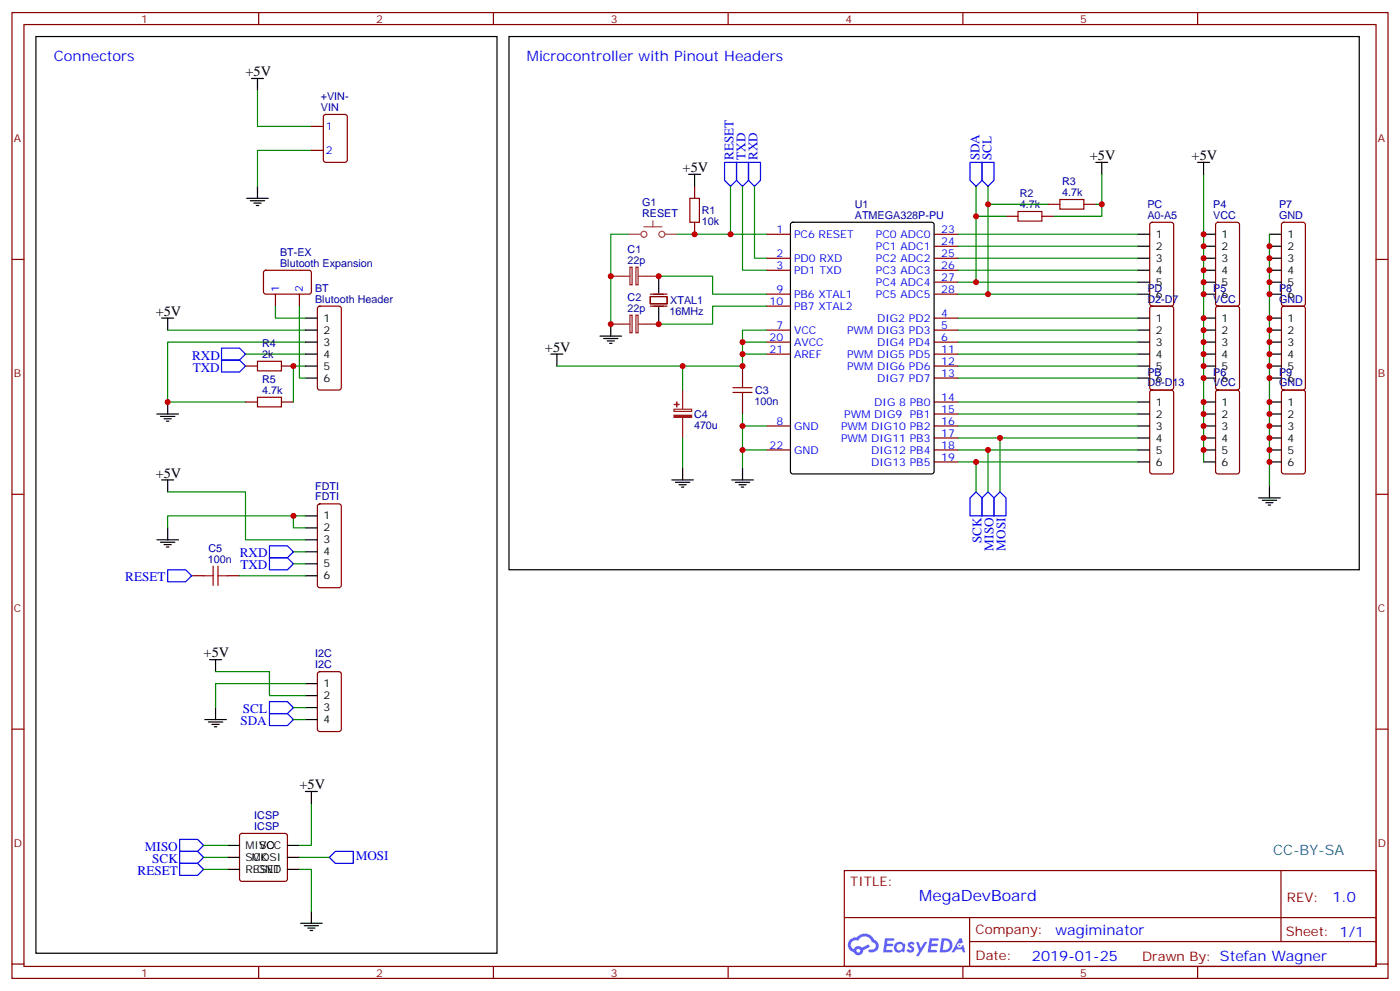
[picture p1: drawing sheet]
<svg xmlns="http://www.w3.org/2000/svg" width="412mm" height="292mm" viewBox="0 0 412 292" stroke-linecap="round" stroke-linejoin="round" font-family="sans-serif">
<g fill="none" stroke="#870000" stroke-width=".35">
<path d="M3.5 3.7h405.4v284.3h-405.4zM7.1 7.2h398.2v277.3h-398.2zM76.2 3.7v3.5M145.3 3.7v3.5M214.5 3.7v3.5M283.6 3.7v3.5M352.8 3.7v3.5M3.5 76.4h3.6M405.3 76.4h3.6M3.5 145.5h3.6M405.3 145.5h3.6M3.5 214.7h3.6"/>
<path d="M405.3 214.7h3.6M248.7 256.3h156.6v28.2h-156.6zM377.3 256.3v20.9M248.7 270.1h156.5M285.6 277.2h119.6M285.6 270.1v14.2M3.5 283.8h3.6M76.2 284.5v3.5M145.3 284.5v3.5M214.5 284.5v3.5M283.6 284.5v3.5M352.8 284.5v3.5"/>
<path d="M405.3 283.8h3.6"/>
</g>
<g fill="#5487ff">
<path d="M267.7 277.5a1.22 1.22 0 0 1 1.7 .2l-.4 .6a.47 .47 0 0 0-.3-.4 .47 .47 0 0 0-.5 .2l.1 .2a1.14 1.14 0 0 1 .8 1.8 1.14 1.14 0 0 1-1.9 0l-.2-.2 .5-.6 .7 .5a.29 .29 0 0 0 .3-.3 .29 .29 0 0 0-.2-.3 1.04 1.04 0 0 1-.6-1.7z"/>
<path d="M260.7 276.2h2.4l.3 .2-.2 .5-1.8 .1-.1 .8h1.5l.3 .4-.3 .4h-1.6l-.2 1.1h1.7l.2 .3-.2 .3-2.6 .1z"/>
<path d="M273.8 276.2h2.4l.3 .2-.1 .5-1.8 .1-.2 .8h1.6l.3 .4-.4 .4-1.6-.1-.1 1.1 1.7 .1 .2 .3-.2 .3-2.6 .1z"/>
<path d="M282.6 276.2h.7l.3 1.3-.6 .3a.69 .69 0 0 0-1 .3 .69 .69 0 0 0 .4 .9 .69 .69 0 0 0 .9-.6l.5-.2 .6 2.2h-.8l-.2-.9h-1.8l-.5 .9h-.8z"/>
<path d="M269.8 277.3h.8l.6 1.8 1.1-1.8h.9l-2.6 4.2h-.8l.9-1.5z"/>
<path d="M277.4 276.2l-.6 4.2h1.3a2.11 2.11 0 0 0 2.5-2.1 2.11 2.11 0 0 0-2.5-2.1zM278.1 277a1.39 1.39 0 0 1 1.7 1.4 1.39 1.39 0 0 1-1.8 1.2h-.3z"/>
<path d="M263.7 277.8a1.54 1.54 0 0 0-.1 2.2 1.54 1.54 0 0 0 2.2 .1l.6 .3 .3-2.3-.2-.3h-.4a1.49 1.49 0 0 0-2.4 0zM264 278.8a.94 .94 0 0 1 1.8 0 .94 .94 0 0 1-1.8 0z"/>
<path d="M250.4 276.6a2.18 2.18 0 0 0 1.1 3.7 1.44 1.44 0 0 0 1.6 .9 1.44 1.44 0 0 0 1.2-1.4l2-1.1-.5-.7-1.9 1a1.47 1.47 0 0 0-2.4 .4 1.39 1.39 0 0 1-.7-1.9 1.39 1.39 0 0 1 2-.5 2.12 2.12 0 0 1 2.2-1.3 2.12 2.12 0 0 1 1.9 1.7 1.14 1.14 0 0 1 1.1 1.4 1.14 1.14 0 0 1-1.7 .7 .43 .43 0 0 0-.5 .4 .43 .43 0 0 0 .4 .5 1.98 1.98 0 0 0 2.5-1.2 1.98 1.98 0 0 0-1.2-2.6 3.1 3.1 0 0 0-5.3-.6l-.9 .1zM252.3 279.9a.55 .55 0 0 1 1.1 0 .55 .55 0 0 1-1.1 0z"/>
<circle cx="282.6" cy="278.3" r=".26"/>
</g>
<g fill="none" stroke="#000" stroke-width=".35">
<path d="M10.6 10.8h135.8v269.8h-135.8zM149.9 10.8h250.5v156.9h-250.5zM74.1 23.1h3.5M75.8 23.1v3.5M72.7 58.4h6.3M73.7 59.1h4.3M74.8 59.8h2.1M75.8 54.9v3.5M202.8 51.3h3.6M204.6 51.3v3.6M322.8 47.8h3.5M324.6 47.8v3.5"/>
<path d="M352.8 47.8h3.5M354.5 47.8v3.5M75.5 60.5h.7M233.1 65.6l.4-.2h41l.6 .5 .1 72.9-.5 .7h-41.2l-.6-.4-.1-73zM335.1 69h3.6M335.1 72.5h3.6M335.1 76h3.6M335.1 79.6h3.6M354.5 69h3.6M354.5 72.5h3.6M354.5 76h3.6M354.5 79.6h3.6"/>
<path d="M373.9 69h3.6M373.9 72.5h3.6M373.9 76h3.6M373.9 79.6h3.6M47.6 93.7h3.6M49.4 93.7v3.5M90 93.7h3.5M90 97.2h3.5M176.7 99h6.4M177.8 99.7h4.2M179.9 95.4v3.6M194 81.3v5"/>
<path d="M194 90.5v4.9M335.1 83.1h3.6M335.1 86.6h3.6M335.1 93.7h3.6M335.1 97.2h3.6M354.5 83.1h3.6M354.5 86.6h3.6M354.5 93.7h3.6M354.5 97.2h3.6M373.9 83.1h3.6M373.9 86.6h3.6M373.9 93.7h3.6"/>
<path d="M373.9 97.2h3.6M49.4 118.4v3.5M90 104.2h3.5M90 100.7h3.5M90 107.8h3.5M90 111.3h3.5M162.3 104.2h3.5M164 104.2v3.6M178.9 100.4h2.1M179.6 101.1h.7M335.1 104.2h3.6M335.1 100.7h3.6"/>
<path d="M335.1 107.8h3.6M335.1 111.3h3.6M335.1 118.4h3.6M354.5 104.2h3.6M354.5 100.7h3.6M354.5 107.8h3.6M354.5 111.3h3.6M354.5 118.4h3.6M373.9 104.2h3.6M373.9 100.7h3.6M373.9 107.8h3.6M373.9 111.3h3.6"/>
<path d="M373.9 118.4h3.6M46.2 121.9h6.4M47.3 122.6h4.2M48.3 123.3h2.1M49 124h.7M201.1 137.8v3.5M218.7 137.8v3.5M335.1 121.9h3.6M335.1 125.4h3.6M335.1 128.9h3.6M335.1 132.5h3.6M335.1 136h3.6"/>
<path d="M354.5 121.9h3.6M354.5 125.4h3.6M354.5 128.9h3.6M354.5 132.5h3.6M354.5 136h3.6M373.9 121.9h3.6M373.9 125.4h3.6M373.9 128.9h3.6M373.9 132.5h3.6M373.9 136h3.6M46.2 158.9h6.4M47.3 159.6h4.2"/>
<path d="M47.6 141.3h3.6M49.4 141.3v3.5M49.4 155.4v3.5M90 151.9h3.5M90 155.4h3.5M90 158.9h3.5M197.9 141.3h6.4M199 142h4.2M200 142.7h2.1M200.7 143.4h.7M215.5 141.3h6.4M216.6 142h4.2"/>
<path d="M217.7 142.7h2.1M218.4 143.4h.7M370.8 146.6h6.3M371.8 147.3h4.3M372.9 148h2.1M373.6 148.7h.7M373.9 143.1v3.5M48.3 160.3h2.1M49 161h.7M90 162.5h3.5M90 166h3.5M90 169.5h3.5"/>
<path d="M61.7 194.2h3.6M63.5 194.2v3.5M60.3 211.8h6.4M61.4 212.5h4.2M62.4 213.3h2.2M63.1 214h.8M63.5 208.3v3.5M90 201.3h3.5M90 204.8h3.5M90 208.3h3.5M90 211.8h3.5M90 233h3.5"/>
<path d="M91.7 233v3.5M67 248.9h3.6M67 252.4h3.6M67 255.9h3.6M84.7 248.9h3.5M84.7 252.4h3.5M84.7 255.9h3.5M88.5 271.8h6.4M89.6 272.5h4.2M90.7 273.2h2.1M91.4 273.9h.7M91.7 268.3v3.5"/>
</g>
<g fill="none" stroke="#870000" stroke-width=".35">
<path d="M91.7 37.2h3.5M95.5 33.9l.5-.2h5.6l.7 .4v13l-.5 .6-5.8 .1-.7-.5-.1-12.9zM91.7 44.3h3.5M204.6 54.9v3.5M77.8 79.8l.5-.2h13l.4 .7v5.9l-.7 .4-13-.1-.4-.6v-5.6zM204.6 65.4v3.6M225.8 69h7M225.8 76h7M225.8 79.6h7M275.2 69h7M275.2 76h7M275.2 79.6h7"/>
<path d="M275.2 72.5h7M296.3 63.7h3.6M306.9 63.7h3.5M308.7 60.1h3.5M319.3 60.1h3.5M338.9 65.6l.5-.2h5.6l.7 .5v23.5l-.4 .7h-5.9l-.7-.4v-23.6zM358.3 65.6l.5-.2h5.6l.7 .5v23.5l-.4 .7h-5.9l-.7-.4v-23.6zM377.7 65.6l.5-.2h5.6l.7 .5v23.5l-.4 .7h-5.9l-.7-.4v-23.6zM81.1 86.6v3.5M88.2 86.6v3.5M93.7 90.3l.5-.2h5.6l.7 .5v23.5l-.4 .7h-5.9l-.7-.4v-23.6zM191.6 87.3h4.9v2.1h-4.9z"/>
<path d="M191.6 86.6h4.9M191.6 90.1h4.9M225.8 97.2h7M225.8 86.6h7M225.8 90.1h7M275.2 93.7h7M275.2 97.2h7M275.2 86.6h7M275.2 83.1h7M338.9 90.3l.5-.2h5.6l.7 .5v23.5l-.4 .7h-5.9l-.7-.4v-23.6zM358.3 90.3l.5-.2h5.6l.7 .5v23.5l-.4 .7h-5.9l-.7-.4v-23.6zM377.7 90.3l.5-.2h5.6l.7 .5v23.5l-.4 .7h-5.9l-.7-.4v-23.6z"/>
<path d="M72.3 107.8h3.5M72.3 118.4h3.5M82.9 107.8h3.5M82.9 118.4h3.5M218.7 107.8v3.5M218.7 118.4v3.5M225.8 100.7h7M225.8 104.2h7M275.2 100.7h7M275.2 104.2h7M275.2 107.8h7M275.2 111.3h7"/>
<path d="M275.2 118.4h7M338.9 115l.5-.2h5.6l.7 .5v23.5l-.4 .7h-5.9l-.7-.4v-23.6zM358.3 115l.5-.2h5.6l.7 .5v23.5l-.4 .7h-5.9l-.7-.4v-23.6zM377.7 115l.5-.2h5.6l.7 .5v23.5l-.4 .7h-5.9l-.7-.4v-23.6zM225.8 125.4h7M225.8 132.5h7M275.2 125.4h7M275.2 121.9h7M275.2 128.9h7M275.2 132.5h7M275.2 136h7M93.7 148.5l.5-.2h5.6l.7 .5v23.5l-.4 .7h-5.9l-.7-.4v-23.6z"/>
<path d="M56.4 169.5h3.6M67 169.5h3.6M93.7 197.9l.5-.2h5.6l.7 .5v16.5l-.4 .6-5.9 .1-.7-.5v-16.5zM70.8 245.6l.5-.2h12.7l.5 .2 .2 .5v12.7l-.3 .5-.4 .2h-12.7l-.5-.3-.2-.4v-12.7z"/>
</g>
<g fill="none" stroke="#008700" stroke-width=".35">
<path d="M75.8 26.6v10.6h15.9M91.7 44.3h-15.9v10.6M215.2 54.9v14.1M218.7 54.9v24.7h7.1M222.2 54.9v21.1h3.6M287.5 54.9v28.2M291 54.9v31.7M324.6 51.3v12.4h-14.2M354.5 51.3v84.7M185.2 69h-5.3v26.4M199.3 69h26.5M282.2 69h52.9"/>
<path d="M282.2 72.5h52.9M282.2 76h52.9M282.2 79.6h52.9M287.5 63.7h8.8M291 60.1h17.7M322.8 60.1h1.8M373.9 69v74.1M49.4 97.2h40.6M81.1 90.1v3.6h8.9M88.2 90.1v21.2h1.8M194 81.3h15.9v5.3h15.9M225.8 90.1h-15.9v5.3h-15.9"/>
<path d="M225.8 97.2h-7.1v10.6h-54.7M282.2 83.1h52.9M282.2 86.6h52.9M282.2 93.7h52.9M282.2 97.2h52.9M72.3 104.2h17.7M90 100.7h-40.6v17.7h22.9M90 107.8h-3.6v10.6M201.1 107.8v7M218.7 100.7h7.1M218.7 104.2h7.1M282.2 100.7h52.9"/>
<path d="M282.2 104.2h52.9M282.2 107.8h52.9M282.2 111.3h52.9M282.2 118.4h52.9M201.1 128.9v8.9M218.7 125.4h7.1M218.7 132.5h7.1M218.7 121.9v15.9M282.2 121.9h52.9M282.2 125.4h52.9M282.2 128.9h52.9M282.2 132.5h52.9"/>
<path d="M282.2 136h52.9M287.5 136v8.8M291 132.5v12.3M294.6 128.9v15.9M49.4 144.8h22.9v14.1h17.7M86.4 151.9v3.5h3.6M90 151.9h-40.6v3.5M70.6 169.5h19.4M86.4 162.5h3.6M86.4 166h3.6M63.5 197.7h15.9v7.1h10.6M86.4 208.3h3.6"/>
<path d="M86.4 211.8h3.6M90 201.3h-26.5v7M91.7 236.5v12.4h-3.5M60 255.9h7M60 252.4h7M60 248.9h7M88.2 255.9h3.5v12.4M88.2 252.4h8.8"/>
</g>
<path d="M185.6 78.7h.6v5.2h-.6zM187.3 78.7h.7v5.2h-.7zM179.9 81.3h5.7M179.9 95.4h5.7M185.6 92.8h.6v5.2h-.6zM187.3 92.8h.7v5.2h-.7zM188 81.3h6M188 95.4h6M201.1 114.8v5.7M198.5 120.5h5.2v.6h-5.2zM201.1 122.9v6" fill="none" stroke="#8c2424" stroke-width=".35"/>
<g fill="none" stroke="#a10000" stroke-width=".35">
<path d="M203.2 58.4h2.8v7h-2.8zM312.2 58.7h7.1v2.9h-7.1zM299.9 62.3h7v2.8h-7zM75.8 106.4h7.1v2.8h-7.1zM75.8 116.9h7.1v2.9h-7.1zM215.9 115.5h5.6M215.9 114.1h5.6M218.7 111.3v2.8M218.7 115.5v2.9M60 169.5h2.8M62.8 166.7v5.6M64.2 166.7v5.6"/>
<path d="M64.2 169.5h2.8"/>
</g>
<path d="M185.2 69h3.5M189.5 69.8a.88 .88 0 0 1-.5-1.4 .88 .88 0 0 1 1.5 .2 .88 .88 0 0 1-.8 1.2M189.7 66.8h5.3M192.3 65v1.8M194.8 69.8a.88 .88 0 0 1-.5-1.4 .88 .88 0 0 1 1.5 .2 .88 .88 0 0 1-.8 1.2M195.8 69h3.5" fill="none" stroke="#a64a4a" stroke-width=".35"/>
<g fill="#8c2424" stroke="#8c2424" stroke-width=".35">
<path d="M198.5 122.2h5.2v.7h-5.2z"/>
<path d="M198.6 119.1h1.4z"/>
<path d="M199.3 118.4l.1 1.4z"/>
</g>
<g fill="none" stroke="#00f" stroke-width=".35">
<path d="M213.4 47.8h3.6v5.3l-1.8 1.8-1.8-1.8zM217 47.8h3.5v5.3l-1.8 1.8-1.7-1.8zM220.5 47.8h3.5v5.3l-1.8 1.8-1.7-1.8zM285.8 47.8h3.5v5.3l-1.8 1.8-1.7-1.8zM289.3 47.8h3.5v5.3l-1.8 1.8-1.7-1.8zM65.3 102.5h5.3l1.7 1.7-1.7 1.8h-5.3zM65.3 106h5.3l1.7 1.8-1.7 1.7h-5.3zM287.5 144.8l1.8 1.8v5.3h-3.5v-5.3zM291 144.8l1.8 1.8v5.3h-3.5v-5.3zM294.6 144.8l1.7 1.8v5.3h-3.5v-5.3zM49.4 167.7h5.3l1.7 1.8-1.7 1.8h-5.3zM79.4 164.2h5.3l1.7 1.8-1.7 1.7h-5.3z"/>
<path d="M79.4 160.7h5.3l1.7 1.8-1.7 1.7h-5.3zM79.4 210.1h5.3l1.7 1.7-1.7 1.8h-5.3zM79.4 206.6h5.3l1.7 1.7-1.7 1.8h-5.3zM52.9 254.2h5.3l1.8 1.7-1.8 1.8h-5.3zM52.9 250.6h5.3l1.8 1.8-1.8 1.8h-5.3zM52.9 247.1h5.3l1.8 1.8-1.8 1.7h-5.3zM97 252.4l1.8-1.8h5.3v3.6h-5.3z"/>
</g>
<g fill="#c00">
<circle cx="201.1" cy="107.8" r=".88"/>
<circle cx="218.7" cy="104.2" r=".88"/>
<circle cx="218.7" cy="100.7" r=".88"/>
<circle cx="218.7" cy="107.8" r=".88"/>
<circle cx="291" cy="60.1" r=".88"/>
<circle cx="324.6" cy="60.1" r=".88"/>
<circle cx="49.4" cy="118.4" r=".88"/>
<circle cx="215.2" cy="69" r=".88"/>
<circle cx="204.6" cy="69" r=".88"/>
<circle cx="291" cy="86.6" r=".88"/>
<circle cx="294.6" cy="128.9" r=".88"/>
<circle cx="291" cy="132.5" r=".88"/>
<circle cx="354.5" cy="132.5" r=".88"/>
<circle cx="354.5" cy="128.9" r=".88"/>
<circle cx="354.5" cy="125.4" r=".88"/>
<circle cx="354.5" cy="121.9" r=".88"/>
<circle cx="354.5" cy="118.4" r=".88"/>
<circle cx="354.5" cy="111.3" r=".88"/>
<circle cx="354.5" cy="107.8" r=".88"/>
<circle cx="354.5" cy="104.2" r=".88"/>
<circle cx="354.5" cy="100.7" r=".88"/>
<circle cx="354.5" cy="97.2" r=".88"/>
<circle cx="354.5" cy="93.7" r=".88"/>
<circle cx="354.5" cy="86.6" r=".88"/>
<circle cx="354.5" cy="83.1" r=".88"/>
<circle cx="354.5" cy="79.6" r=".88"/>
<circle cx="354.5" cy="76" r=".88"/>
<circle cx="354.5" cy="72.5" r=".88"/>
<circle cx="354.5" cy="69" r=".88"/>
<circle cx="179.9" cy="81.3" r=".88"/>
<circle cx="194" cy="81.3" r=".88"/>
<circle cx="194" cy="95.4" r=".88"/>
<circle cx="179.9" cy="95.4" r=".88"/>
<circle cx="373.9" cy="72.5" r=".88"/>
<circle cx="373.9" cy="76" r=".88"/>
<circle cx="373.9" cy="79.6" r=".88"/>
<circle cx="373.9" cy="83.1" r=".88"/>
<circle cx="373.9" cy="86.6" r=".88"/>
<circle cx="373.9" cy="93.7" r=".88"/>
<circle cx="373.9" cy="97.2" r=".88"/>
<circle cx="373.9" cy="100.7" r=".88"/>
<circle cx="373.9" cy="104.2" r=".88"/>
<circle cx="373.9" cy="107.8" r=".88"/>
<circle cx="373.9" cy="111.3" r=".88"/>
<circle cx="373.9" cy="118.4" r=".88"/>
<circle cx="373.9" cy="121.9" r=".88"/>
<circle cx="373.9" cy="125.4" r=".88"/>
<circle cx="373.9" cy="128.9" r=".88"/>
<circle cx="373.9" cy="132.5" r=".88"/>
<circle cx="373.9" cy="136" r=".88"/>
<circle cx="287.5" cy="136" r=".88"/>
<circle cx="287.5" cy="83.1" r=".88"/>
<circle cx="86.4" cy="107.8" r=".88"/>
<circle cx="287.5" cy="63.7" r=".88"/>
<circle cx="218.7" cy="132.5" r=".88"/>
<circle cx="218.7" cy="125.4" r=".88"/>
<circle cx="86.4" cy="151.9" r=".88"/>
</g>
<text font-size="4.6" fill="#00f" x="270.8" y="265.3">MegaDevBoard</text>
<g font-size="4.2" fill="#00f">
<text x="15.9" y="17.8">Connectors</text>
<text x="155.2" y="17.8">Microcontroller with Pinout Headers</text>
<text x="392.5" y="265.6">1.0</text>
<text x="310.9" y="275.1">wagiminator</text>
<text x="304" y="282.9">2019-01-25</text>
</g>
<g font-size="4.2">
<text x="72.3" y="22.4">+5V</text>
<text x="321" y="47.1">+5V</text>
<text x="351" y="47.1">+5V</text>
<text x="201.1" y="50.6">+5V</text>
<text x="45.9" y="93">+5V</text>
<text x="160.5" y="103.5">+5V</text>
<text x="45.9" y="140.6">+5V</text>
<text x="60" y="193.5">+5V</text>
<text x="88.2" y="232.3">+5V</text>
</g>
<text font-size="4.2" fill="#0099b0" x="375" y="251.7">CC-BY-SA</text>
<g font-size="3.9" fill="#00f">
<text x="216" y="47.1" transform="rotate(-90 216 47.1)">RESET</text>
<text x="219.6" y="47.1" transform="rotate(-90 219.6 47.1)">TXD</text>
<text x="223.1" y="47.1" transform="rotate(-90 223.1 47.1)">RXD</text>
<text x="288.5" y="47.2" transform="rotate(-90 288.5 47.2)">SDA</text>
<text x="292" y="47.2" transform="rotate(-90 292 47.2)">SCL</text>
<text x="56.6" y="106">RXD</text>
<text x="56.8" y="109.5">TXD</text>
<text x="289.2" y="159.9" transform="rotate(-90 289.2 159.9)">SCK</text>
<text x="70.6" y="164.1">RXD</text>
<text x="70.8" y="167.6">TXD</text>
<text x="292.7" y="162.1" transform="rotate(-90 292.7 162.1)">MISO</text>
<text x="296.2" y="162.1" transform="rotate(-90 296.2 162.1)">MOSI</text>
<text x="36.9" y="171.2">RESET</text>
<text x="71.6" y="209.8">SCL</text>
<text x="70.8" y="213.3">SDA</text>
<text x="42.7" y="250.6">MISO</text>
<text x="40.5" y="257.7">RESET</text>
<text x="44.8" y="254.2">SCK</text>
<text x="104.8" y="253.3">MOSI</text>
</g>
<g font-size="3.9" fill="#800">
<text x="250.5" y="260.9">TITLE:</text>
<text x="379.1" y="265.6">REV:</text>
<text x="287.4" y="275.1">Company:</text>
<text x="378.7" y="275.7">Sheet: 1/1</text>
<text x="287.4" y="282.8">Date:</text>
<text x="336.4" y="282.8">Drawn By: Stefan Wagner</text>
</g>
<g font-size="3.2" fill="#800">
<text x="41.6" y="6.7">1</text>
<text x="110.8" y="6.7">2</text>
<text x="179.9" y="6.7">3</text>
<text x="249.1" y="6.7">4</text>
<text x="318.2" y="6.7">5</text>
<text x="4.1" y="41.8">A</text>
<text x="405.9" y="41.8">A</text>
<text x="4.1" y="110.9">B</text>
<text x="405.9" y="110.9">B</text>
<text x="4.1" y="180.1">C</text>
<text x="405.9" y="180.1">C</text>
<text x="4.1" y="249.2">D</text>
<text x="405.9" y="249.2">D</text>
<text x="41.6" y="287.5">1</text>
<text x="110.8" y="287.5">2</text>
<text x="179.9" y="287.5">3</text>
<text x="249.1" y="287.5">4</text>
<text x="318.2" y="287.5">5</text>
</g>
<g font-size="3.2" fill="#000080">
<text x="94.5" y="29.5">+VIN-</text>
<text x="94.5" y="32.6">VIN</text>
<text x="300.4" y="58.1">R2</text>
<text x="312.8" y="57.7">4.7k</text>
<text x="312.8" y="54.6">R3</text>
<text x="189.2" y="63.9">RESET</text>
<text x="189.2" y="60.7">G1</text>
<text x="206.7" y="63">R1</text>
<text x="251.8" y="64.4">ATMEGA328P-PU</text>
<text x="251.8" y="61.2">U1</text>
<text x="300.4" y="61.2">4.7k</text>
<text x="338" y="61.2">PC</text>
<text x="338" y="64.4">A0-A5</text>
<text x="357.4" y="61.2">P4</text>
<text x="357.4" y="64.4">VCC</text>
<text x="376.8" y="61.2">P7</text>
<text x="376.8" y="64.4">GND</text>
<text x="206.7" y="66.2">10k</text>
<text x="82.5" y="75.3">BT-EX</text>
<text x="184.9" y="77.6">22p</text>
<text x="184.9" y="74.4">C1</text>
<text x="82.5" y="78.5">Blutooth Expansion</text>
<text x="92.8" y="89.1">Blutooth Header</text>
<text x="92.8" y="85.9">BT</text>
<text x="184.9" y="88.5">C2</text>
<text x="197.5" y="89.5">XTAL1</text>
<text x="338" y="85.9">PD</text>
<text x="338" y="89.1">D2-D7</text>
<text x="357.4" y="85.9">P5</text>
<text x="357.4" y="89.1">VCC</text>
<text x="376.8" y="85.9">P8</text>
<text x="376.8" y="89.1">GND</text>
<text x="184.9" y="91.7">22p</text>
<text x="197.2" y="92.7">16MHz</text>
<text x="77.2" y="105.3">2k</text>
<text x="77.2" y="102.1">R4</text>
<text x="77.2" y="112.7">R5</text>
<text x="338" y="110.5">PB</text>
<text x="338" y="113.8">D8-D13</text>
<text x="357.4" y="110.5">P6</text>
<text x="357.4" y="113.8">VCC</text>
<text x="376.8" y="110.5">P9</text>
<text x="376.8" y="113.8">GND</text>
<text x="77.2" y="115.9">4.7k</text>
<text x="222.2" y="119.2">100n</text>
<text x="222.4" y="116">C3</text>
<text x="204.4" y="123">C4</text>
<text x="204.4" y="126.2">470u</text>
<text x="92.8" y="147.3">FDTI</text>
<text x="92.8" y="144.1">FDTI</text>
<text x="61.3" y="165.6">100n</text>
<text x="61.4" y="162.5">C5</text>
<text x="92.8" y="196.7">I2C</text>
<text x="92.8" y="193.5">I2C</text>
<text x="74.9" y="244.3">ICSP</text>
<text x="74.9" y="241.1">ICSP</text>
</g>
<g font-size="3.2" fill="#00f">
<text x="96" y="38.3">1</text>
<text x="96" y="45.3">2</text>
<text x="228.7" y="68.6">1</text>
<text x="233.9" y="70">PC6 RESET</text>
<text x="258" y="70">PC0 ADC0</text>
<text x="277.3" y="68.6">23</text>
<text x="228.7" y="75.7">2</text>
<text x="233.9" y="77.1">PD0 RXD</text>
<text x="258" y="73.6">PC1 ADC1</text>
<text x="258" y="77.1">PC2 ADC2</text>
<text x="277.3" y="72.1">24</text>
<text x="277.3" y="75.7">25</text>
<text x="228.7" y="79.2">3</text>
<text x="233.9" y="80.6">PD1 TXD</text>
<text x="258" y="80.6">PC3 ADC3</text>
<text x="277.3" y="79.2">26</text>
<text x="277.3" y="82.7">27</text>
<text x="82.2" y="85.9" transform="rotate(-90 82.2 85.9)">1</text>
<text x="89.3" y="85.9" transform="rotate(-90 89.3 85.9)">2</text>
<text x="226.7" y="89.8">10</text>
<text x="228.7" y="86.3">9</text>
<text x="233.9" y="87.7">PB6 XTAL1</text>
<text x="258" y="84.1">PC4 ADC4</text>
<text x="258" y="87.7">PC5 ADC5</text>
<text x="277.3" y="86.3">28</text>
<text x="233.9" y="91.2">PB7 XTAL2</text>
<text x="258.4" y="94.7">DIG2 PD2</text>
<text x="277.3" y="93.3">4</text>
<text x="226.7" y="100.4">20</text>
<text x="228.7" y="96.8">7</text>
<text x="233.9" y="98.2">VCC</text>
<text x="233.9" y="101.8">AVCC</text>
<text x="249.5" y="98.2">PWM DIG3 PD3</text>
<text x="258.4" y="101.8">DIG4 PD4</text>
<text x="277.3" y="96.8">5</text>
<text x="277.3" y="100.4">6</text>
<text x="226.7" y="103.9">21</text>
<text x="233.9" y="105.3">AREF</text>
<text x="249.5" y="105.3">PWM DIG5 PD5</text>
<text x="277.3" y="103.9">11</text>
<text x="277.3" y="107.4">12</text>
<text x="249.5" y="108.8">PWM DIG6 PD6</text>
<text x="258.4" y="112.4">DIG7 PD7</text>
<text x="277.3" y="110.9">13</text>
<text x="257.5" y="119.4">DIG 8 PB0</text>
<text x="277.3" y="118">14</text>
<text x="228.7" y="125.1">8</text>
<text x="248.7" y="122.9">PWM DIG9</text>
<text x="268" y="122.9">PB1</text>
<text x="277.3" y="121.5">15</text>
<text x="277.3" y="125.1">16</text>
<text x="233.9" y="126.5">GND</text>
<text x="247.8" y="126.5">PWM DIG10 PB2</text>
<text x="247.8" y="130">PWM DIG11 PB3</text>
<text x="277.3" y="128.6">17</text>
<text x="226.7" y="132.1">22</text>
<text x="233.9" y="133.5">GND</text>
<text x="256.6" y="133.5">DIG12 PB4</text>
<text x="256.6" y="137.1">DIG13 PB5</text>
<text x="277.3" y="132.1">18</text>
<text x="277.3" y="135.6">19</text>
</g>
<g font-size="3.2">
<text x="340.4" y="70">1</text>
<text x="359.8" y="70">1</text>
<text x="379.2" y="70">1</text>
<text x="340.4" y="73.6">2</text>
<text x="340.4" y="77.1">3</text>
<text x="359.8" y="73.6">2</text>
<text x="359.8" y="77.1">3</text>
<text x="379.2" y="73.6">2</text>
<text x="379.2" y="77.1">3</text>
<text x="340.4" y="80.6">4</text>
<text x="359.8" y="80.6">4</text>
<text x="379.2" y="80.6">4</text>
<text x="340.4" y="84.1">5</text>
<text x="340.4" y="87.7">6</text>
<text x="359.8" y="84.1">5</text>
<text x="359.8" y="87.7">6</text>
<text x="379.2" y="84.1">5</text>
<text x="379.2" y="87.7">6</text>
<text x="95.2" y="94.7">1</text>
<text x="340.4" y="94.7">1</text>
<text x="359.8" y="94.7">1</text>
<text x="379.2" y="94.7">1</text>
<text x="95.2" y="98.2">2</text>
<text x="95.2" y="101.8">3</text>
<text x="340.4" y="98.2">2</text>
<text x="340.4" y="101.8">3</text>
<text x="359.8" y="98.2">2</text>
<text x="359.8" y="101.8">3</text>
<text x="379.2" y="98.2">2</text>
<text x="379.2" y="101.8">3</text>
<text x="95.2" y="105.3">4</text>
<text x="340.4" y="105.3">4</text>
<text x="359.8" y="105.3">4</text>
<text x="379.2" y="105.3">4</text>
<text x="95.2" y="108.8">5</text>
<text x="95.2" y="112.4">6</text>
<text x="340.4" y="108.8">5</text>
<text x="340.4" y="112.4">6</text>
<text x="359.8" y="108.8">5</text>
<text x="359.8" y="112.4">6</text>
<text x="379.2" y="108.8">5</text>
<text x="379.2" y="112.4">6</text>
<text x="340.4" y="119.4">1</text>
<text x="359.8" y="119.4">1</text>
<text x="379.2" y="119.4">1</text>
<text x="340.4" y="122.9">2</text>
<text x="359.8" y="122.9">2</text>
<text x="379.2" y="122.9">2</text>
<text x="340.4" y="126.5">3</text>
<text x="340.4" y="130">4</text>
<text x="359.8" y="126.5">3</text>
<text x="359.8" y="130">4</text>
<text x="379.2" y="126.5">3</text>
<text x="379.2" y="130">4</text>
<text x="340.4" y="133.5">5</text>
<text x="340.4" y="137.1">6</text>
<text x="359.8" y="133.5">5</text>
<text x="359.8" y="137.1">6</text>
<text x="379.2" y="133.5">5</text>
<text x="379.2" y="137.1">6</text>
<text x="95.2" y="152.9">1</text>
<text x="95.2" y="156.5">2</text>
<text x="95.2" y="160">3</text>
<text x="95.2" y="163.5">4</text>
<text x="95.2" y="167">5</text>
<text x="95.2" y="170.6">6</text>
<text x="95.2" y="202.3">1</text>
<text x="95.2" y="205.8">2</text>
<text x="95.2" y="209.4">3</text>
<text x="95.2" y="212.9">4</text>
<text x="72.3" y="249.9">MISO</text>
<text x="76.3" y="249.9">VCC</text>
<text x="72.3" y="253.5">SCK</text>
<text x="72.3" y="257">RESET</text>
<text x="74.2" y="253.5">MOSI</text>
<text x="75.6" y="257">GND</text>
</g>
</svg>
